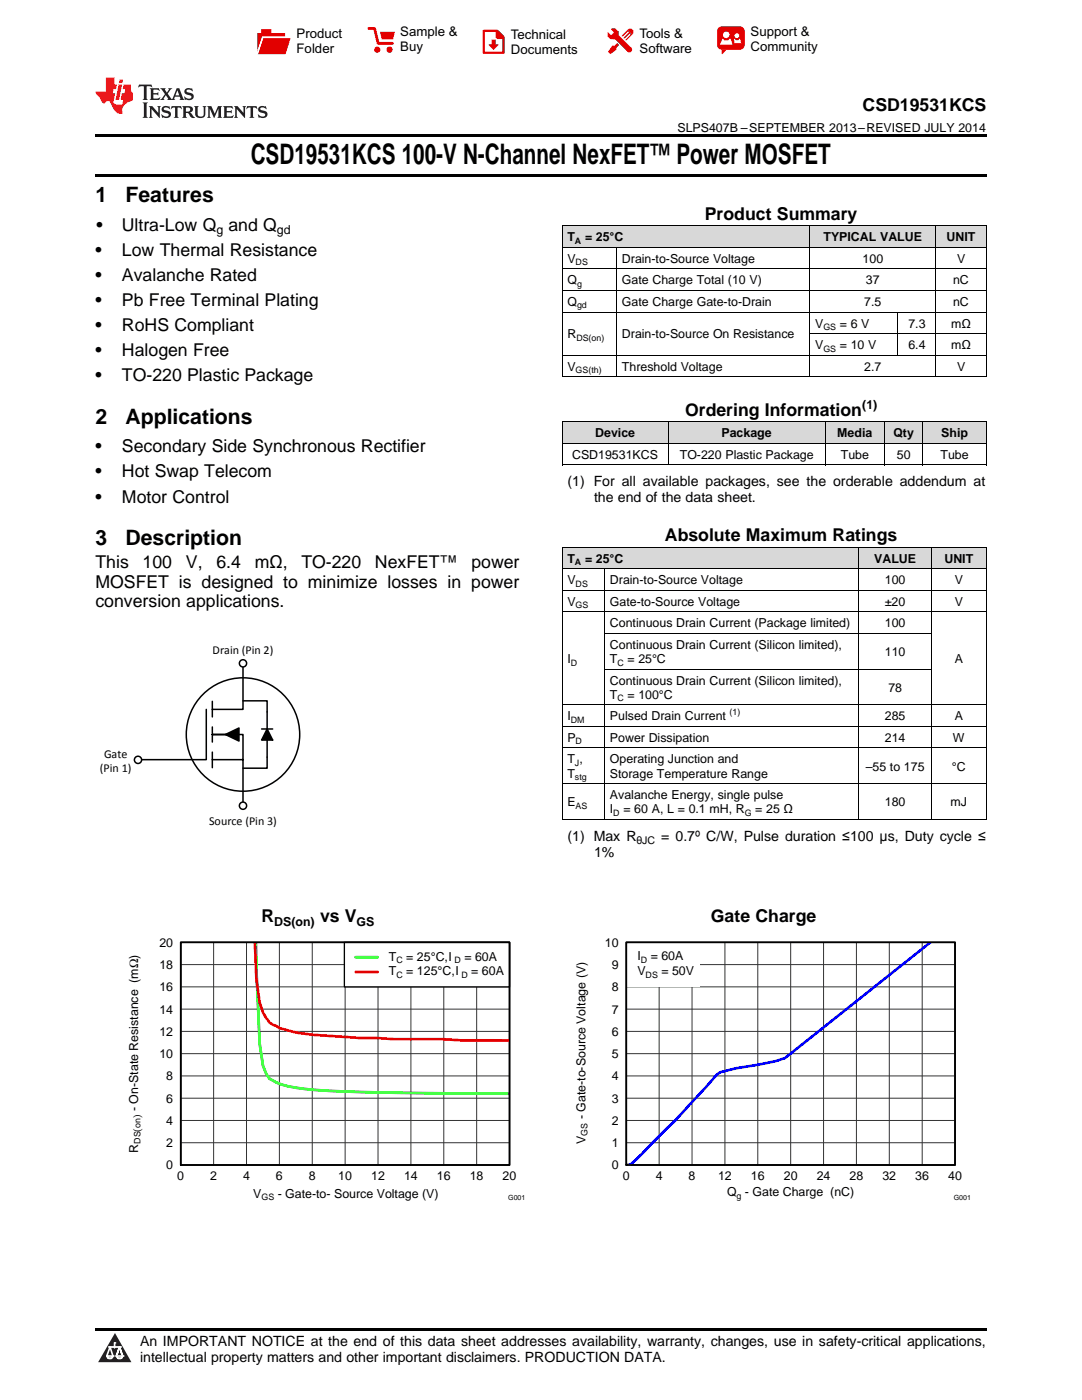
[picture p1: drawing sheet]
<svg xmlns="http://www.w3.org/2000/svg" width="216mm" height="279mm" viewBox="0 0 216 279" stroke-linecap="round" stroke-linejoin="round" font-family="sans-serif">
<g fill="#d8d8d8">
<path d="M112.2 109.3h8.4v4.3h-8.4z"/>
<path d="M120.6 109.3h50.8v4.3h-50.8z"/>
<path d="M171.4 109.3h14.4v4.3h-14.4z"/>
<path d="M185.8 109.3h11v4.3h-11z"/>
<path d="M112.2 84.2h21.1v4.3h-21.1z"/>
<path d="M133.3 84.2h31.4v4.3h-31.4z"/>
<path d="M164.7 84.2h11.8v4.3h-11.8z"/>
<path d="M176.5 84.2h7.6v4.3h-7.6z"/>
<path d="M184.1 84.2h12.7v4.3h-12.7z"/>
<path d="M112.2 45.1h10.8v4.3h-10.8z"/>
<path d="M123 45.1h38.6v4.3h-38.6z"/>
<path d="M161.6 45.1h17.6v4.3h-17.6z"/>
<path d="M179.2 45.1h7.6v4.3h-7.6z"/>
<path d="M186.8 45.1h10v4.3h-10z"/>
</g>
<path d="M22.9 266l3.3 5.9h-6.6z" fill="#231f20"/>
<path d="M21.3 270.6h1.2l-.3 .5h-.3a.53 .53 0 0 1-.6-.5z" fill-rule="evenodd" fill="#fff"/>
<path d="M21.3 270.6h1.2l-.3 .5h-.3a.53 .53 0 0 1-.6-.5z" fill="none" stroke="#231f20" stroke-width=".33"/>
<path d="M21.3 270.6l1.2 .1-.3 .4h-.5z" fill="none" stroke="#fff" stroke-width=".33"/>
<path d="M22.9 268.9h.1" fill="none" stroke="#fff" stroke-width=".33"/>
<path d="M22.9 268v.9z" fill="#fff"/>
<path d="M22.9 268v.9z" fill="none" stroke="#fff" stroke-width=".33"/>
<circle cx="22.9" cy="268" r=".16" fill="#fff"/>
<path d="M21.8 268.8h.1" fill="none" stroke="#fff" stroke-width=".33"/>
<path d="M21.8 268.8h2.2z" fill="#fff"/>
<path d="M21.8 268.8h2.2z" fill="none" stroke="#fff" stroke-width=".33"/>
<circle cx="24" cy="268.8" r=".16" fill="#fff"/>
<path d="M23.2 270.6h.1" fill="none" stroke="#fff" stroke-width=".33"/>
<path d="M23.8 268.8l-.6 1.8z" fill="#fff"/>
<path d="M23.8 268.8l-.6 1.8z" fill="none" stroke="#fff" stroke-width=".33"/>
<path d="M23.8 268.8l.7 1.8z" fill="#fff"/>
<path d="M23.8 268.8l.7 1.8z" fill="none" stroke="#fff" stroke-width=".33"/>
<path d="M24.4 270.6h.1" fill="none" stroke="#fff" stroke-width=".33"/>
<circle cx="21.3" cy="270.6" r=".16" fill="#fff"/>
<path d="M22 268.8l-.7 1.8z" fill="#fff"/>
<path d="M22 268.8l-.7 1.8z" fill="none" stroke="#fff" stroke-width=".33"/>
<path d="M22 268.8l.5 1.8z" fill="#fff"/>
<path d="M22 268.8l.5 1.8z" fill="none" stroke="#fff" stroke-width=".33"/>
<circle cx="22.5" cy="270.6" r=".16" fill="#fff"/>
<path d="M23.3 270.6h1.2a.63 .63 0 0 1-.6 .5 .63 .63 0 0 1-.6-.5z" fill-rule="evenodd" fill="#fff"/>
<path d="M23.3 270.6h1.2a.63 .63 0 0 1-.6 .5 .63 .63 0 0 1-.6-.5z" fill="none" stroke="#231f20" stroke-width=".33"/>
<path d="M23.3 270.6h1.2l-.4 .5h-.5z" fill="none" stroke="#fff" stroke-width=".33"/>
<path d="M23.2 270.6h.1" fill="none" stroke="#fff" stroke-width=".33"/>
<circle cx="24.5" cy="270.6" r=".16" fill="#fff"/>
<path d="M19 265.1h177.8v.5h-177.8z" fill="#000"/>
<path d="M36.1 188.1h65.6v44.4h-65.6z" fill="none" stroke="#000" stroke-width=".26"/>
<g fill="none" stroke="#333" stroke-width=".2">
<path d="M36.1 188.1h65.6v44.4h-65.6zM36.1 196.9h65.6M36.1 192.5h65.6M42.6 188.1v44.4M49.2 188.1v44.4M55.7 188.1v44.4M62.3 188.1v44.4M68.9 188.1v44.4M75.4 188.1v44.4M82 188.1v44.4M88.6 188.1v44.4M95.1 188.1v44.4"/>
<path d="M36.1 219.2h65.6M36.1 214.7h65.6M36.1 210.3h65.6M36.1 205.8h65.6M36.1 201.4h65.6M36.1 228.1h65.6M36.1 223.6h65.6"/>
</g>
<path d="M51.1 188l.7 20.3 .7 4.4 .6 1.6 .7 1 1.9 1a34.3 34.3 0 0 0 9.9 1.4l13.1 .4 23 .2" fill="none" stroke="#0f0" stroke-width=".53"/>
<path d="M50.9 188l.3 7.4 .6 4.7a7 7 0 0 0 2.6 4.4l1.3 .7 .9 .2a28 28 0 0 0 9 1.3l6.6 .5h3.2l3.3 .2h9.9l3.2 .2h9.9" fill="none" stroke="#f00" stroke-width=".53"/>
<path d="M68.7 188.1h33v8.9h-33z" fill="#fff"/>
<path d="M68.7 188.1h33v8.9h-33zM125 188.1h65.6v44.4h-65.6z" fill="none" stroke="#000" stroke-width=".26"/>
<path d="M70.9 191h4.5" fill="none" stroke="#0f0" stroke-width=".53"/>
<path d="M70.9 194h4.5" fill="none" stroke="#f00" stroke-width=".53"/>
<path d="M36.1 188.1h65.6v44.4h-65.6z" fill="none" stroke="#000" stroke-width=".35"/>
<g fill="none" stroke="#333" stroke-width=".2">
<path d="M125 188.1h65.6v44.4h-65.6zM125 196.9h65.6M125 192.5h65.6M131.5 188.1v44.4M138.1 188.1v44.4M144.6 188.1v44.4M151.2 188.1v44.4M157.8 188.1v44.4M164.3 188.1v44.4M170.9 188.1v44.4M177.5 188.1v44.4M184 188.1v44.4"/>
<path d="M125 219.2h65.6M125 214.7h65.6M125 210.3h65.6M125 205.8h65.6M125 201.4h65.6M125 228.1h65.6M125 223.6h65.6"/>
</g>
<path d="M185.7 188.1l-29.1 23.1a24.7 24.7 0 0 1-5.4 1.3 25.1 25.1 0 0 0-7.6 1.6l-.6 .4a281.8 281.8 0 0 1-16 16.8l-1.1 1.1-.9 .1" fill="none" stroke="#00f" stroke-width=".53"/>
<path d="M125 188.1h14.6v8.9h-14.6z" fill="#fff"/>
<path d="M125 188.1h65.6v44.4h-65.6z" fill="none" stroke="#000" stroke-width=".35"/>
<g fill="none" stroke="#000" stroke-width=".3">
<path d="M42.4 140v3.1M48.5 133.1v8.5h-6.1M48.5 139.9h4.8v13.4h-4.8M41.2 141.6v10h-13M42.4 151.6h6.1v8.4M42.4 145.1v3M42.4 150.1v3.1M45 146.6l2.7-1.3v2.6zM47.4 146.6h-5h6.1v5M52.2 145.5h2.2M53.3 145.5l1.1 2.2h-2.2z"/>
<circle cx="48.5" cy="146.6" r="11.3"/>
</g>
<path d="M45 146.6l2.7-1.3v2.6zM53.3 145.5l1.1 2.2h-2.2z" fill="#000"/>
<circle cx="27.5" cy="151.6" r=".72" fill="#fff"/>
<circle cx="27.5" cy="151.6" r=".72" fill="none" stroke="#000" stroke-width=".3"/>
<circle cx="48.5" cy="160.8" r=".72" fill="#fff"/>
<circle cx="48.5" cy="160.8" r=".72" fill="none" stroke="#000" stroke-width=".3"/>
<circle cx="48.5" cy="132.4" r=".72" fill="#fff"/>
<circle cx="48.5" cy="132.4" r=".72" fill="none" stroke="#000" stroke-width=".3"/>
<g fill="none" stroke="#000" stroke-width=".2">
<path d="M112.2 58h84.6M112.2 53.7h84.6M112.2 49.4h84.6M112.2 45.1h84.6M112.2 45.1v30.1M123 49.4v25.8M161.6 45.1v30.1M186.7 45.1v30.1M196.8 45.1v30.1M112.2 75.2h84.6M112.2 70.9h84.6M112.2 62.3h84.6"/>
<path d="M161.6 66.6h35.2M179.2 62.3v8.6M112.2 92.8h84.6M112.2 88.5h84.6M112.2 84.2h84.6M112.2 84.2v8.7M133.3 84.2v8.7M164.6 84.2v8.7M176.5 84.2v8.7M184.1 84.2v8.7M196.8 84.2v8.7M112.2 117.8h84.6"/>
<path d="M112.2 113.5h84.6M112.2 109.2h84.6M112.2 109.3v54.3M120.6 113.6v50M171.4 109.3v54.3M185.8 109.3v54.3M196.8 109.3v54.3M112.2 122.1h84.6M120.6 133.5h65.2M120.6 126.4h65.2M112.2 156.4h84.6M112.2 149.3h84.6"/>
<path d="M112.2 145h84.6M112.2 140.7h84.6M112.2 163.5h84.6"/>
</g>
<path d="M19 34.8h177.8v.5h-177.8zM19 26.8h177.8v.6h-177.8zM112.2 92.8l.1 .1zM164.6 92.8l.1 .1zM176.4 92.8l.1 .1zM184 92.8l.1 .1zM196.7 92.8l.1 .1z" fill="#000"/>
<path d="M27.7 16.9l-.1 .6 .6-.3h.5v.2v2.2l-.2 .4h1l-.2-.4v-2.2v-.2h.5l.6 .3-.2-.6zM29.9 17.6l.2 .4v1.6l-.2 .4h1.9l.1-.6a1.09 1.09 0 0 1-1.3 .1v-.6h.6l.4 .2v-.7l-.2 .2h-.8v-.6l.2-.1a1.01 1.01 0 0 1 1 .3l-.1-.6zM32 17.6l.9 1.2-1 1.2h.9l-.2-.3 .5-.7 .5 .7-.3 .3h1.7l-.2-.3 .1-.4h1l.1 .4-.2 .3h1l-.3-.4-.7-2h-.5l-1 2.2-.8-1.1 .9-1.1h-.9l.2 .2-.4 .7-.4-.7 .2-.2zM35.4 18l.4 1h-.8zM37 17.7a.66 .66 0 0 0-.2 .8 .66 .66 0 0 0 .6 .4l.7 .2 .1 .2a.8 .8 0 0 1-.7 .4 .8 .8 0 0 1-.7-.5l.1 .8 .2-.2a.94 .94 0 0 0 1.1 .1 .94 .94 0 0 0 .4-.9 1.48 1.48 0 0 0-1.3-.6v-.4a1.1 1.1 0 0 1 1.2 .2l-.2-.6-.2 .1-.5-.1zM28.5 20.4l.2 .4v2.3l-.2 .4h1l-.2-.4v-2.3l.2-.4zM29.7 21.2l.2 .4v1.5l-.2 .4h.8l-.3-.4 .1-1.3 1.6 1.8v-2l.2-.4h-.7l.2 .2v1.1l-1.2-1.3zM32.5 21.3a.66 .66 0 0 0-.2 .8 .66 .66 0 0 0 .6 .4l.6 .2 .2 .2a.8 .8 0 0 1-.8 .4 .8 .8 0 0 1-.7-.5l.2 .7 .2-.1a.94 .94 0 0 0 1 .1 .94 .94 0 0 0 .5-1 1.47 1.47 0 0 0-1.3-.6l-.1-.3a1.1 1.1 0 0 1 1.3 .2l-.2-.6-.2 .1-.5-.2zM34.3 21.2l-.2 .6a.64 .64 0 0 1 .8-.3v1.6l-.2 .4h1l-.3-.4 .1-1.6a.66 .66 0 0 1 .8 .3l-.2-.6zM36.3 21.2l.3 .4v1.5l-.3 .4h1l-.2-.2v-.7h.5l.1 .1a.8 .8 0 0 0 1.2 .7l-1-1a.62 .62 0 0 0 .6-.5 .62 .62 0 0 0-.6-.7zM37.1 21.5h.1a.48 .48 0 0 1 .6 0 .48 .48 0 0 1 .1 .6l-.2 .1-.6 .1zM38.7 21.2l.2 .2a2.29 2.29 0 0 0 .4 2 1.05 1.05 0 0 0 1.7-.7v-1.3l.2-.2h-.8l.2 .4v1.1a.61 .61 0 0 1-.6 .6 .61 .61 0 0 1-.6-.6v-1.1l.3-.4zM41.3 21.2l.3 .4v1.5l-.3 .4h.8l-.2-.4v-1.4l.8 1.9 .9-1.9v1.4l-.2 .4h.9l-.2-.4v-1.5l.2-.4h-.8l-.7 1.5-.6-1.5zM44.5 21.2l.2 .4v1.5l-.2 .4h1.9l.2-.6a1.1 1.1 0 0 1-1.4 .2v-.7h.6l.4 .2v-.6l-.2 .1-.8 .1v-.6l.2-.1a1.02 1.02 0 0 1 1.1 .2l-.2-.5zM46.7 21.2l.2 .4v1.5l-.2 .4h.8l-.3-.4 .1-1.3 1.6 1.8v-2l.2-.4h-.7l.2 .2v1.1l-1.2-1.3zM49.3 21.2l-.1 .6a.64 .64 0 0 1 .8-.3v1.6l-.3 .4h1l-.2-.4v-1.6a.66 .66 0 0 1 .8 .3l-.1-.6zM51.7 21.3a.66 .66 0 0 0-.2 .7 .66 .66 0 0 0 .7 .5l.6 .2 .1 .2a.8 .8 0 0 1-.7 .4 .8 .8 0 0 1-.7-.5l.1 .7 .2-.1a.94 .94 0 0 0 1.1 .1 .94 .94 0 0 0 .4-1 1.48 1.48 0 0 0-1.2-.6l-.1-.3a1.1 1.1 0 0 1 1.2 .2l-.2-.6-.1 .1-.6-.2z" fill="#231f20"/>
<path d="M21.1 15.5v2.8h-2v.4l.9 .9a.96 .96 0 0 0 1 1 .59 .59 0 0 1 .5-.4 .59 .59 0 0 1 .5 .3l.4 .8a1.61 1.61 0 0 0 2.1 1.3 1.63 1.63 0 0 1 1.1-2.2l.9-.3v-1.5a1.6 1.6 0 0 1-.4-1.7h-1.4l-.2 .9h.5l-.2 .8h-.5l-.2 1v.3h.5l-.2 .9h-.7a.74 .74 0 0 1-1-.6l.3-1.6h-.5l.2-.8h.5l.1-.9h-.4v-1.4zM23.7 16.9l-.7 3h.8l.6-3zM23.8 15.9l-.1 .7h.7l.2-.7z" fill="#ee1d23"/>
<g fill="#d60000">
<path d="M52.1 5.8h2v.8h2.8v4.2h-5.5v-4.2h.7z" fill-rule="evenodd"/>
<path d="M52.4 7.5h5.6l-1 3.3h-5.6z" fill-rule="evenodd"/>
</g>
<path d="M52.4 7.4h5.7l-.1 .1h-5.5l-1.1 3.3z" fill-rule="evenodd" fill="#fff"/>
<path d="M52.4 7.4h5.7l-.1 .1h-5.5l-1.1 3.3z" fill="none" stroke="#fff" stroke-width=".2"/>
<path d="M73.6 5.7h1.1l.7 2.9h2.9" fill="none" stroke="#d60000" stroke-width=".55"/>
<g fill="#d60000">
<path d="M75.8 6.3h3l-.4 1.6h-2.2z" fill-rule="evenodd"/>
<circle cx="75.3" cy="9.9" r=".62"/>
<circle cx="77.7" cy="9.9" r=".62"/>
</g>
<path d="M96.5 6.2h2.7l1.3 1.2v3.1h-4z" fill="none" stroke="#d60000" stroke-width=".44"/>
<g fill="#d60000">
<path d="M98.1 7.9h.8v1h.5l-.9 1.1-1-1v-.1h.6z" fill-rule="evenodd"/>
<path d="M98.9 6.2h.3l1.3 1.2v.4h-1.3l-.3-.4z" fill-rule="evenodd"/>
<path d="M121.9 5.7h.8l.7 .6 .1 .7 2.5 2.5-.8 .8-2.3-2.3-1.1-.2-.6-.6v-.8l.7 .6 .5-.4v-.2l-.5-.5z" fill-rule="evenodd"/>
<path d="M122.2 9.1h.4l.5-.5 .4 .4-.5 .5v.4l-1.2 .9-.5-.5z" fill-rule="evenodd"/>
<path d="M125.3 5.9a.67 .67 0 0 1 .9 0 .67 .67 0 0 1 0 .9z" fill-rule="evenodd"/>
<path d="M125.3 5.9l.9 .9-1.2 1.2h-.2v-.2l1-.9v-.2h-.2l-.9 1h-.2v-.2l.9-1 .1-.2h-.3l-.9 1h-.2v-.2z" fill-rule="evenodd"/>
<circle cx="125.6" cy="9.9" r=".54"/>
</g>
<path d="M123.3 6.3v.7" fill="none" stroke="#d60000" stroke-width=".2"/>
<g fill="#d60000">
<path d="M143.4 5.5l.6-.2h3.6a.95 .95 0 0 1 1 .9v2.8a.95 .95 0 0 1-1 .9h-3.6a.95 .95 0 0 1-.9-.9v-2.8z" fill-rule="evenodd"/>
<path d="M144 9.9h.9l-.7 .9h-.2z" fill-rule="evenodd"/>
</g>
<g fill="#fff">
<path d="M146.6 8.6h1.3z"/>
<path d="M144.1 7.8h.3l.1 .2h.8l.2-.2h.3l.4 1.1h-2.5z" fill-rule="evenodd"/>
<path d="M146.4 7.8h.3l.1 .2h.5l.2-.2h.2l.2 .8h-1.3z" fill-rule="evenodd"/>
<circle cx="144.9" cy="6.9" r=".65"/>
<circle cx="147" cy="7.1" r=".48"/>
</g>
<text font-size="5.6" x="50" y="32.8">CSD19531KCS 100-V N-Channel NexFET™ Power MOSFET</text>
<g font-size="4.2">
<text x="19" y="40.4">1</text>
<text x="25" y="40.4">Features</text>
<text x="19" y="84.6">2</text>
<text x="25" y="84.6">Applications</text>
<text x="19" y="108.7">3</text>
<text x="25" y="108.7">Description</text>
</g>
<g font-size="3.5">
<text x="172.1" y="22.2">CSD19531KCS</text>
<text x="19.2" y="46.1">•</text>
<text x="24.3" y="46.1">Ultra-Low Q and Q</text>
<text x="140.7" y="43.9">Product Summary</text>
<text x="19" y="51.1">•</text>
<text x="24.3" y="51.1">Low Thermal Resistance</text>
<text x="19" y="56.1">•</text>
<text x="24.3" y="56.1">Avalanche Rated</text>
<text x="19" y="61.1">•</text>
<text x="24.3" y="61.1">Pb Free Terminal Plating</text>
<text x="19" y="66.1">•</text>
<text x="19" y="71.1">•</text>
<text x="24.3" y="66.1">RoHS Compliant</text>
<text x="24.3" y="71.1">Halogen Free</text>
<text x="19" y="76.1">•</text>
<text x="24.3" y="76.1">TO-220 Plastic Package</text>
<text x="136.7" y="83">Ordering Information</text>
<text x="19" y="90.3">•</text>
<text x="19" y="95.3">•</text>
<text x="24.3" y="90.3">Secondary Side Synchronous Rectifier</text>
<text x="24.3" y="95.3">Hot Swap Telecom</text>
<text x="19" y="100.3">•</text>
<text x="24.3" y="100.3">Motor Control</text>
<text x="132.7" y="108">Absolute Maximum Ratings</text>
<text x="19" y="113.4">This</text>
<text x="28.5" y="113.4">100</text>
<text x="37.1" y="113.4">V,</text>
<text x="43.2" y="113.4">6.4</text>
<text x="50.8" y="113.4">mΩ,</text>
<text x="60.1" y="113.4">TO-220</text>
<text x="74.8" y="113.4">NexFET™</text>
<text x="94.1" y="113.4">power</text>
<text x="19" y="117.3">MOSFET is designed to minimize losses in power</text>
<text x="19" y="121.1">conversion applications.</text>
<text x="52.2" y="184.1">R</text>
<text x="63.9" y="184.1">vs V</text>
<text x="141.9" y="184.1">Gate Charge</text>
</g>
<g font-size="2.8">
<text x="113.2" y="97.1">(1) For all available packages, see the orderable addendum at</text>
<text x="118.5" y="100.3">the end of the data sheet.</text>
<text x="113.2" y="167.8">(1) Max R</text>
<text x="131.9" y="167.8">= 0.7º C/W, Pulse duration ≤100 μs, Duty cycle ≤</text>
<text x="118.5" y="171">1%</text>
<text x="27.9" y="268.6">An IMPORTANT NOTICE at the end of this data sheet addresses availability, warranty, changes, use in safety-critical applications,</text>
<text x="27.9" y="271.8">intellectual property matters and other important disclaimers. PRODUCTION DATA.</text>
</g>
<g font-size="2.6">
<text x="59.2" y="7.6">Product</text>
<text x="59.2" y="10.6">Folder</text>
<text x="79.9" y="7.3">Sample &amp;</text>
<text x="79.9" y="10.2">Buy</text>
<text x="101.9" y="7.8">Technical</text>
<text x="101.9" y="10.8">Documents</text>
<text x="127.6" y="7.6">Tools &amp;</text>
<text x="127.6" y="10.6">Software</text>
<text x="149.8" y="7.2">Support &amp;</text>
<text x="149.8" y="10.2">Community</text>
</g>
<g font-size="2.5">
<text x="135.2" y="26.3">SLPS407B –SEPTEMBER 2013–REVISED JULY 2014</text>
<text x="43.2" y="46.8">g</text>
<text x="55.2" y="46.8">gd</text>
<text x="113.2" y="48.2">T</text>
<text x="113.2" y="52.5">V</text>
<text x="116.7" y="48.2">= 25°C</text>
<text x="124.1" y="52.5">Drain-to-Source Voltage</text>
<text x="164.3" y="48.2">TYPICAL VALUE</text>
<text x="172.1" y="52.5">100</text>
<text x="188.9" y="48.2">UNIT</text>
<text x="191" y="52.5">V</text>
<text x="113.2" y="56.8">Q</text>
<text x="124.1" y="56.8">Gate Charge Total (10 V)</text>
<text x="172.8" y="56.8">37</text>
<text x="190.2" y="56.8">nC</text>
<text x="113.2" y="61.1">Q</text>
<text x="124.1" y="61.1">Gate Charge Gate-to-Drain</text>
<text x="162.7" y="65.4">V</text>
<text x="167.6" y="65.4">= 6 V</text>
<text x="172.4" y="61.1">7.5</text>
<text x="181.3" y="65.4">7.3</text>
<text x="189.8" y="65.4">mΩ</text>
<text x="190.2" y="61.1">nC</text>
<text x="113.2" y="67.5">R</text>
<text x="124.1" y="67.5">Drain-to-Source On Resistance</text>
<text x="162.7" y="69.7">V</text>
<text x="167.6" y="69.7">= 10 V</text>
<text x="181.3" y="69.7">6.4</text>
<text x="189.8" y="69.7">mΩ</text>
<text x="113.2" y="74">V</text>
<text x="124.1" y="74">Threshold Voltage</text>
<text x="172.4" y="74">2.7</text>
<text x="191" y="74">V</text>
<text x="172" y="81.6">(1)</text>
<text x="118.8" y="87.3">Device</text>
<text x="144" y="87.3">Package</text>
<text x="167.1" y="87.3">Media</text>
<text x="178.3" y="87.3">Qty</text>
<text x="187.8" y="87.3">Ship</text>
<text x="114.2" y="91.6">CSD19531KCS</text>
<text x="135.6" y="91.6">TO-220 Plastic Package</text>
<text x="167.8" y="91.6">Tube</text>
<text x="179" y="91.6">50</text>
<text x="187.7" y="91.6">Tube</text>
<text x="113.2" y="112.3">T</text>
<text x="116.7" y="112.3">= 25°C</text>
<text x="174.4" y="112.3">VALUE</text>
<text x="188.5" y="112.3">UNIT</text>
<text x="113.2" y="116.6">V</text>
<text x="121.7" y="116.6">Drain-to-Source Voltage</text>
<text x="176.6" y="116.6">100</text>
<text x="190.5" y="116.6">V</text>
<text x="113.2" y="120.9">V</text>
<text x="121.7" y="120.9">Gate-to-Source Voltage</text>
<text x="121.7" y="125.2">Continuous Drain Current (Package limited)</text>
<text x="176.6" y="120.9">±20</text>
<text x="176.6" y="125.2">100</text>
<text x="190.5" y="120.9">V</text>
<text x="121.7" y="129.5">Continuous Drain Current (Silicon limited),</text>
<text x="176.6" y="130.9">110</text>
<text x="113.2" y="132.3">I</text>
<text x="121.7" y="132.3">T</text>
<text x="121.7" y="136.6">Continuous Drain Current (Silicon limited),</text>
<text x="125.2" y="132.3">= 25°C</text>
<text x="190.5" y="132.3">A</text>
<text x="113.2" y="143.8">I</text>
<text x="121.7" y="139.5">T</text>
<text x="121.7" y="143.8">Pulsed Drain Current</text>
<text x="125.2" y="139.5">= 100°C</text>
<text x="176.6" y="143.8">285</text>
<text x="177.3" y="138">78</text>
<text x="190.5" y="143.8">A</text>
<text x="113.2" y="148.1">P</text>
<text x="121.7" y="148.1">Power Dissipation</text>
<text x="176.6" y="148.1">214</text>
<text x="190.1" y="148.1">W</text>
<text x="113.2" y="152.4">T ,</text>
<text x="113.2" y="155.2">T</text>
<text x="121.7" y="152.4">Operating Junction and</text>
<text x="121.7" y="155.2">Storage Temperature Range</text>
<text x="172.8" y="153.8">–55 to 175</text>
<text x="189.9" y="153.8">°C</text>
<text x="113.2" y="160.9">E</text>
<text x="121.7" y="159.5">Avalanche Energy, single pulse</text>
<text x="176.6" y="160.9">180</text>
<text x="189.7" y="160.9">mJ</text>
<text x="121.7" y="162.3">I</text>
<text x="124.4" y="162.3">= 60 A, L = 0.1 mH, R</text>
<text x="150.7" y="162.3">= 25 Ω</text>
<text x="54.7" y="184.8">DS(on)</text>
<text x="71.2" y="184.8">GS</text>
<text x="31.8" y="188.9">20</text>
<text x="77.6" y="191.7">T</text>
<text x="81.1" y="191.7">= 25°C, I</text>
<text x="92.7" y="191.7">= 60A</text>
<text x="120.7" y="188.9">10</text>
<text x="127.2" y="191.7">I</text>
<text x="129.8" y="191.7">= 60A</text>
<text x="31.8" y="197.8">16</text>
<text x="31.8" y="193.4">18</text>
<text x="77.6" y="194.7">T</text>
<text x="81.1" y="194.7">= 125°C, I</text>
<text x="94" y="194.7">= 60A</text>
<text x="122.1" y="197.8">8</text>
<text x="122.1" y="193.4">9</text>
<text x="127.2" y="194.6">V</text>
<text x="132" y="194.6">= 50V</text>
<text x="31.8" y="202.3">14</text>
<text x="122.1" y="202.3">7</text>
<text x="31.8" y="206.7">12</text>
<text x="122.1" y="206.7">6</text>
<text x="31.8" y="211.2">10</text>
<text x="33.2" y="215.6">8</text>
<text x="122.1" y="215.6">4</text>
<text x="122.1" y="211.2">5</text>
<text x="27.6" y="221.8" transform="rotate(-90 27.6 221.8)">- On-State Resistance (mΩ)</text>
<text x="33.2" y="220.1">6</text>
<text x="122.1" y="220.1">3</text>
<text x="33.2" y="224.5">4</text>
<text x="116.8" y="223.4" transform="rotate(-90 116.8 223.4)">- Gate-to-Source Voltage (V)</text>
<text x="122.1" y="224.5">2</text>
<text x="27.6" y="230.1" transform="rotate(-90 27.6 230.1)">R</text>
<text x="33.2" y="233.4">0</text>
<text x="33.2" y="228.9">2</text>
<text x="116.8" y="228.3" transform="rotate(-90 116.8 228.3)">V</text>
<text x="122.1" y="233.4">0</text>
<text x="122.1" y="228.9">1</text>
<text x="35.4" y="235.5">0</text>
<text x="41.9" y="235.5">2</text>
<text x="48.5" y="235.5">4</text>
<text x="50.5" y="239.1">V</text>
<text x="55.1" y="235.5">6</text>
<text x="55.4" y="239.1">- Gate-to- Source Voltage (V)</text>
<text x="61.6" y="235.5">8</text>
<text x="67.5" y="235.5">10</text>
<text x="74.1" y="235.5">12</text>
<text x="80.6" y="235.5">14</text>
<text x="87.2" y="235.5">16</text>
<text x="93.7" y="235.5">18</text>
<text x="100.3" y="235.5">20</text>
<text x="124.3" y="235.5">0</text>
<text x="130.8" y="235.5">4</text>
<text x="137.4" y="235.5">8</text>
<text x="143.3" y="235.5">12</text>
<text x="145.1" y="238.8">Q - Gate Charge (nC)</text>
<text x="149.8" y="235.5">16</text>
<text x="156.4" y="235.5">20</text>
<text x="163" y="235.5">24</text>
<text x="169.5" y="235.5">28</text>
<text x="176.1" y="235.5">32</text>
<text x="182.6" y="235.5">36</text>
<text x="189.2" y="235.5">40</text>
</g>
<g font-size="2.4">
<text x="42.4" y="130.5">Drain (Pin 2)</text>
<text x="20" y="154.1">(Pin 1)</text>
<text x="20.8" y="151.2">Gate</text>
<text x="41.7" y="164.7">Source (Pin 3)</text>
</g>
<g font-size="2.1">
<text x="127" y="168.4">θJC</text>
<text x="28" y="225.8" transform="rotate(-90 28 225.8)">(</text>
<text x="28" y="223.2" transform="rotate(-90 28 223.2)">)</text>
</g>
<g font-size="1.8">
<text x="114.7" y="48.6">A</text>
<text x="114.9" y="53">DS</text>
<text x="115.1" y="57.3">g</text>
<text x="115.1" y="61.6">gd</text>
<text x="164.3" y="65.9">GS</text>
<text x="115" y="68">DS(on)</text>
<text x="164.3" y="70.2">GS</text>
<text x="114.9" y="74.5">GS(th)</text>
<text x="114.7" y="112.8">A</text>
<text x="114.9" y="117.1">DS</text>
<text x="114.9" y="121.4">GS</text>
<text x="113.9" y="132.8">D</text>
<text x="123.2" y="132.8">C</text>
<text x="123.2" y="139.9">C</text>
<text x="145.6" y="142.8">(1)</text>
<text x="113.9" y="144.3">DM</text>
<text x="114.9" y="148.6">D</text>
<text x="114.7" y="152.9">J</text>
<text x="114.7" y="155.7">stg</text>
<text x="114.9" y="161.4">AS</text>
<text x="122.4" y="162.8">D</text>
<text x="148.6" y="162.8">G</text>
<text x="79.1" y="192.1">C</text>
<text x="79.1" y="195.1">C</text>
<text x="90.7" y="192.1">D</text>
<text x="92.1" y="195.1">D</text>
<text x="127.9" y="192.1">D</text>
<text x="128.8" y="195.1">DS</text>
<text x="117.3" y="226.6" transform="rotate(-90 117.3 226.6)">GS</text>
<text x="28" y="228.3" transform="rotate(-90 28 228.3)">DS on</text>
<text x="52.2" y="239.5">GS</text>
<text x="147" y="239.2">g</text>
</g>
<g font-size="1.4">
<text x="101.4" y="239.6">G001</text>
<text x="190.3" y="239.6">G001</text>
</g>
</svg>
